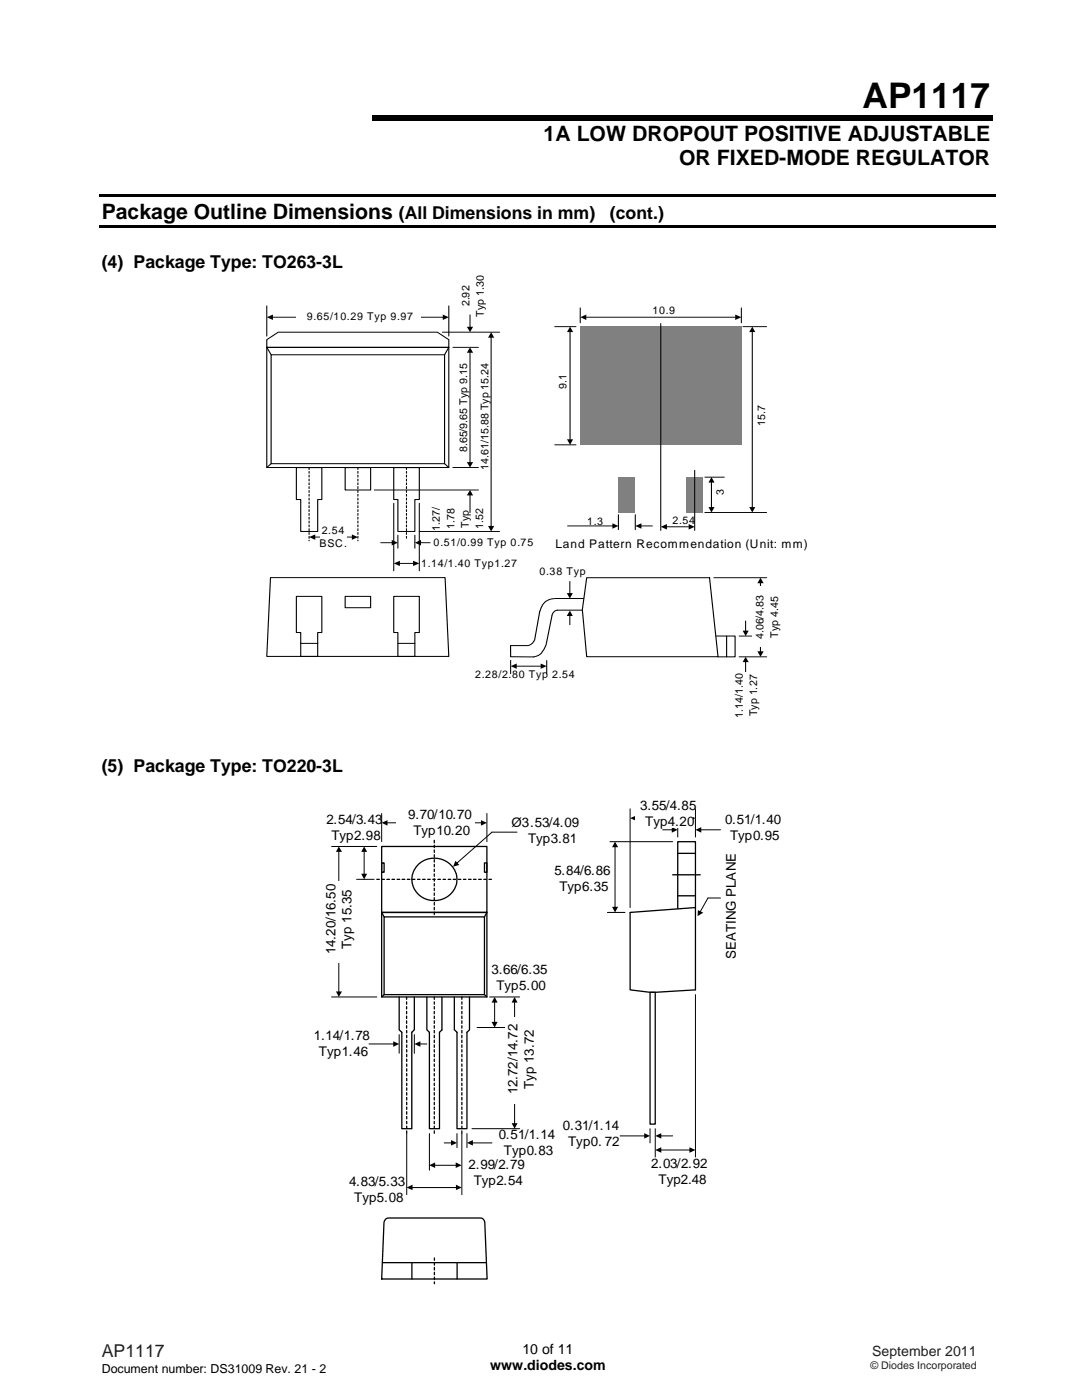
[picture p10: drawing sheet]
<svg xmlns="http://www.w3.org/2000/svg" width="216mm" height="279mm" viewBox="0 0 216 279" stroke-linecap="round" stroke-linejoin="round" font-family="sans-serif">
<path d="M19.8 38.8h178.8v.5h-178.8zM74.3 23.1h123.8v1.1h-123.8zM19.8 44.9h178.8v.5h-178.8z" fill="#000"/>
<path d="M59.1 93.3h5.1v6.4h-.8v6.4h-3.4v-6.4h-.9zM68.9 93.3h5.1v4.5h-5.1z" fill="none" stroke="#000" stroke-width=".21"/>
<path d="M53.2 61v6.1M54.3 63.3h34.2M89.6 61v6.1" fill="none" stroke="#000" stroke-width=".2"/>
<path d="M53.2 63.3l1.3-.5v1.1zM88.3 62.8l1.3 .5-1.3 .6z" fill="#000"/>
<path d="M59.1 61.8h24.9v3h-24.9z" fill="#fff"/>
<path d="M88.3 66.3h11.4M90.4 69.3h5.1M93.8 62.8v2.5M93.8 70.2v22.2M98 67.2v37.9M90.4 93.3h5.1M62.8 107.2h7.5M83.7 106.1h16" fill="none" stroke="#000" stroke-width=".2"/>
<path d="M93.8 69.3l.6 1.1h-1.2zM93.2 65.2h1.2l-.6 1.1zM98 66.3l.6 1.1h-1.2zM93.2 92.2h1.2l-.6 1.1zM61.7 107.2l1.2-.5v1zM70.2 106.7l1.2 .5-1.2 .5zM97.4 105h1.2l-.6 1.1z" fill="#000"/>
<path d="M63.8 104.1h5.4v6.2h-5.4z" fill="#fff"/>
<g fill="none" stroke="#000" stroke-width=".2">
<path d="M74.7 97.8h20.8M93.8 98.7v3.6M76 108.3h2.4M78.6 100.4v13.5M79.4 106.8v2.6M79.6 112.4h3M82.8 106.8v2.6M83.7 100.4v13.5M83.9 108.3h1.9M142.4 115.3h10.6M151.7 116.2v13.9M101.9 131.8v2.6"/>
<path d="M147.5 131.1h5.5M147.5 126.9h3"/>
</g>
<path d="M93.8 97.8l.6 1.1h-1.2zM78.2 107.8l1.2 .5-1.2 .6zM78.6 112.4l1.2-.5v1.1zM82.4 111.9l1.3 .5-1.3 .6zM82.8 108.3l1.2-.5v1.1zM151.7 115.3l.7 1.1h-1.3zM151.1 130h1.3l-.7 1.1z" fill="#000"/>
<g fill="none" stroke="#000" stroke-width=".21">
<path d="M53.2 69.3h36.4v24h-36.4zM53.2 67.8l2.3-1.5h31.8l2.3 1.5v1.5h-36.4zM53.2 69.3l.9 1.5M54.1 70.8h34.6v21.7h-34.6zM89.6 69.3l-.9 1.5M54.1 92.5l-.9 .8M61.7 93.3v.4M61.7 94.1v.3M61.7 94.8v.4M61.7 95.6v.4M61.7 96.4v.3M61.7 97.1v.4"/>
<path d="M61.7 97.9v.4M61.7 98.7v.3M61.7 99.4v.4M71.4 93.3v.4M71.4 94.1v.3M71.4 94.8v.4M71.4 95.6v.4M71.4 96.4v.3M71.4 97.1v.4M71.4 97.9v.4M71.4 98.7v.3M71.4 99.4v.4"/>
<path d="M78.6 93.3h5.1v6.4h-.9v6.4h-3.4v-6.4h-.8zM81.1 93.3v.4M81.1 94.1v.3M81.1 94.8v.4M81.1 95.6v.4M81.1 96.4v.3M81.1 97.1v.4M81.1 97.9v.4M81.1 98.7v.3M81.1 99.4v.4M88.7 92.5l.9 .8M61.7 100.2v.4"/>
<path d="M61.7 100.9v.4M61.7 101.7v.4M61.7 102.5v.3M61.7 103.2v.4M61.7 104v.4M61.7 104.8v.3M61.7 105.5v.4M61.7 106.3v.4M61.7 107v.4M61.7 107.8v.1M71.4 100.2v.4M71.4 100.9v.4"/>
<path d="M71.4 101.7v.4M71.4 102.5v.3M71.4 103.2v.4M71.4 104v.4M71.4 104.8v.3M71.4 105.5v.4M71.4 106.3v.4M71.4 107v.4M71.4 107.8v.1M81.1 100.2v.4M81.1 100.9v.4M81.1 101.7v.4"/>
<path d="M81.1 102.5v.3M81.1 103.2v.4M81.1 104v.4M81.1 104.8v.3M81.1 105.5v.4M81.1 106.3v.4M81.1 107v.4M142.8 126.9h3.9v4.2h-3.4"/>
</g>
<path d="M150.1 117h3.3v12.1h-3.3z" fill="#fff"/>
<path d="M113.7 116v2.5M103 132.9h5M109.1 131.8v2.6M113.7 122.6v2.1M148.8 123.9v2.1M148.8 132v2" fill="none" stroke="#000" stroke-width=".2"/>
<path d="M113.1 118.4h1.2l-.6 1zM101.9 132.9l1.2-.5v1.1zM107.9 132.4l1.2 .5-1.2 .6zM113.7 121.9l.6 1h-1.2zM148.8 131.1l.6 1h-1.2zM148.2 125.9h1.2l-.6 1z" fill="#000"/>
<path d="M54 115.3h34.8l.8 15.7h-36.4zM59.1 119h5.1v7.2h-.8v4.8h-3.4v-4.8h-.9zM68.9 119h5.1v2.3h-5.1zM78.6 119h5.1v7.2h-.9v4.8h-3.4v-4.8h-.8zM110.6 119.5a3 3 0 0 0-2.9 2.6l-1 5.6-.4 .6-.8 .5h-3.6v2.3h4.6a3.2 3.2 0 0 0 2.5-2.6M110.7 119.4h5.7M117.1 115.3h24.5l1.7 15.8h-26.2l-.9-9.4zM60 128.4h3.4M79.4 128.4h3.4M110.1 122.8l-1.1 5.6M116.1 121.8h-4.9l-.4 .1-.4 .3-.3 .6M145 126.9v4.2" fill="none" stroke="#000" stroke-width=".21"/>
<g fill="#808080">
<path d="M115.8 65.2h32.1v23.6h-32.1z"/>
<path d="M123.4 95.2h3.4v7.1h-3.4z"/>
<path d="M136.9 95.2h3.4v7.1h-3.4z"/>
</g>
<g fill="none" stroke="#000" stroke-width=".2">
<path d="M110.7 65.2h4.2M113.7 66.1v21.7M115.8 61.4v3M116.9 63.3h29.9M131.8 64.6v41.3M147.9 61.4v3M148.2 65.2h4.8M150.1 66.1v35.2M110.7 88.8h4.2M138.6 93.9v12M140.6 95.2h3.9M142 96.1v5.2"/>
<path d="M113.3 105h9M123.4 102.7v3M126.8 102.7v3M127.8 105h2.4M132.9 105.1h4.6M140.6 102.3h12.4M125.7 161.4v19.7M126.7 163.3h11M132.2 165.6h2M135.2 164.2v2.8M138.8 161.4v5.6"/>
</g>
<g fill="#000">
<path d="M113.7 65.2l.7 1.1h-1.3zM115.8 63.3l1.2-.5v1.1zM146.7 62.8l1.2 .5-1.2 .6zM150.1 65.2l.6 1.1h-1.2zM113.1 87.7h1.3l-.7 1.1zM142 95.2l.6 1.1h-1.2zM122.2 104.4l1.2 .6-1.2 .5zM126.8 105l1.2-.6v1.1zM131.8 105.1l1.3-.5v1.1zM137.4 104.6l1.2 .5-1.2 .6zM141.4 101.2h1.2l-.6 1.1zM149.5 101.2h1.2l-.6 1.1z"/>
<path d="M125.7 163.3l1.3-.5v1zM134 165.1l1.2 .5-1.2 .6zM137.6 162.8l1.2 .5-1.2 .5z"/>
</g>
<path d="M134.2 174.6h5.5M135.2 170.3h3.6M135.2 178.8h3.6M125.7 182.1l13.1-1v16.4l-8.1 .5h-1l-4-.5zM129.7 198h1v26.3h-1zM138.8 181.1v-13.1h-3.6v13.3" fill="none" stroke="#000" stroke-width=".26"/>
<path d="M126.9 161.4h11.3v3.7h-11.3z" fill="#fff"/>
<g fill="none" stroke="#000" stroke-width=".2">
<path d="M66.2 168.9h9M67.6 169.9v28.1M71.2 175.5h3.5M76.2 162.3v5.7M97.2 162.3v5.7M121.7 168h12.5M122.7 169v12.1M139.8 165.6h4M143.8 179.2h-2.5l-1.6 2.7M66.2 199h9M121.2 182.1h3.5M138.8 198.5v32.4"/>
<path d="M123.7 226.7h5M129.7 225.3v2.8M130.7 225.3v5.6M131.7 226.7h2.5M131.7 229.5h6"/>
</g>
<path d="M67.6 168.9l.6 1.1h-1.2zM122.7 168l.6 1.1h-1.2zM138.8 165.6l1.1-.5v1.1zM67 197.9h1.2l-.6 1.1zM122.1 181h1.2l-.6 1.1zM139.3 181.6l1 .5-1.1 .7zM128.5 226.1l1.2 .6-1.2 .5zM130.7 226.7l1.3-.6v1.1zM130.7 229.5l1.3-.5v1.1zM137.6 229l1.2 .5-1.2 .6z" fill="#000"/>
<g fill="none" stroke="#000" stroke-width=".26">
<path d="M75.2 175.5h.5M76.2 168.9h21v13.2h-21zM76.2 172.2h.4v1.9h-.4zM76.2 175.5h.5M77.2 175.5h.5M78.2 175.5h.5M79.2 175.5h.6M80.2 175.5h.6M81.3 175.5h.5M82.3 175.5h.5M83.3 175.5h.5M83.6 172.4a4.5 4.5 0 0 1 5.1-.7 4.5 4.5 0 0 1 2.4 4.6 4.5 4.5 0 0 1-4.8 3.4 4.5 4.5 0 0 1-4.1-4.2 4.3 4.3 0 0 1 1.4-3.1z"/>
<path d="M84.3 175.5h.5M85.3 175.5h.6M86.4 175.5h.4M86.7 167.7v.5M86.7 168.7v.5M86.7 169.6v.5M86.7 170.6v.5M86.7 171.6v.4M86.7 172.5v.5M86.7 173.5v.4M86.7 174.4v.5M86.7 175.4v.5"/>
<path d="M86.7 176.3v.5M86.7 177.3v.4M86.7 178.2v.5M86.7 179.2v.5M87.4 175.5h.5M88.4 175.5h.5M89.4 175.5h.5M90.4 175.5h.5M91.4 175.5h.6M92.5 175.5h.5M93.5 175.5h.5M94.5 175.5h.5"/>
<path d="M95.5 175.5h.5M96.5 175.5h.5M96.7 172.2h.5v1.9h-.5zM97.6 175.5h.5M76.2 182.1l.4 .9M76.2 182.1h21v16.9h-21zM76.6 183h20.1v15.5h-20.1zM76.6 198.5l-.4 .5M82.7 199v6.5l-.5 .5v19.3h-2v-19.3l-.5-.5v-6.5M85.2 199v6.5l.5 .5v19.3h2v-19.3l.5-.5v-6.5M86.7 180.1v.5M86.7 181.1v.5"/>
<path d="M86.7 182v.5M90.7 199v6.5M93.7 199v6.5l-.5 .5v19.3h-2v-19.3l-.5-.5M96.7 198.5l.5 .5M97.2 182.1l-.5 .9"/>
</g>
<path d="M65.7 175.9h3.9v16.2h-3.9z" fill="#fff"/>
<path d="M72.7 169.9v4.6M77.2 164.2h19" fill="none" stroke="#000" stroke-width=".2"/>
<path d="M72.7 168.9l.6 1.1h-1.2zM72.1 174.4h1.2l-.6 1.1zM76.2 164.2l1.1-.5v1.1zM96 163.7l1.2 .5-1.2 .6z" fill="#000"/>
<path d="M79.1 162.4h15.7v3.7h-15.7z" fill="#fff"/>
<path d="M97.7 199h6M98.7 199.9v4.2M102.7 199.9v24.4M95.2 205.1h6M94.2 225.3h9.5" fill="none" stroke="#000" stroke-width=".2"/>
<path d="M98.7 199l.6 1.1h-1.2zM98.1 203.9h1.2l-.6 1.2zM102.7 199l.6 1.1h-1.2zM102.1 224.2h1.2l-.6 1.1z" fill="#000"/>
<path d="M100.7 203h3.9v17.2h-3.9z" fill="#fff"/>
<g fill="none" stroke="#000" stroke-width=".26">
<path d="M81.1 199v.4M81.1 199.9v.5M86.7 199v.4M86.7 199.9v.5M92.2 199v.4M92.2 199.9v.5M81.1 200.9v.5M81.1 201.8v.5M81.1 202.8v.5M81.1 203.7v.5M81.1 204.7v.5M81.2 205.7v.4"/>
<path d="M81.2 206.6v.5M81.2 207.6v.5M81.2 208.5v.5M81.2 209.5v.5M81.2 210.4v.5M81.2 211.4v.4M81.2 212.3v.5M81.2 213.3v.5M81.2 214.2v.5M81.2 215.2v.5M81.2 216.2v.4M81.2 217.1v.5"/>
<path d="M81.2 218.1v.4M81.2 219v.5M81.2 220v.5M86.7 200.9v.5M86.7 201.8v.5M86.7 202.8v.5M86.7 203.7v.5M86.7 204.7v.5M86.7 205.7v.4M86.7 206.6v.5M86.7 207.6v.5M86.7 208.5v.5"/>
<path d="M86.7 209.5v.5M86.7 210.4v.5M86.7 211.4v.4M86.7 212.3v.5M86.7 213.3v.5M86.7 214.2v.5M86.7 215.2v.5M86.7 216.2v.4M86.7 217.1v.5M86.7 218.1v.4M86.7 219v.5M86.7 220v.5"/>
<path d="M92.2 200.9v.5M92.2 201.8v.5M92.2 202.8v.5M92.2 203.7v.5M92.2 204.7v.5M92.2 205.7v.4M92.2 206.6v.5M92.2 207.6v.5M92.2 208.5v.5M92.2 209.5v.5M92.2 210.4v.5M92.2 211.4v.4"/>
<path d="M92.2 212.3v.5M92.2 213.3v.5M92.2 214.2v.5M92.2 215.2v.5M92.2 216.2v.4M92.2 217.1v.5M92.2 218.1v.4M92.2 219v.5M92.2 220v.5M81.2 220.9v.5M81.2 221.9v.5M81.2 222.8v.5"/>
<path d="M81.2 223.8v.5M81.2 224.7v.5M81.2 225.7v.5M86.7 220.9v.5M86.7 221.9v.5M86.7 222.8v.5M86.7 223.8v.5M86.7 224.7v.5M86.7 225.7v.5M92.2 220.9v.5M92.2 221.9v.5M92.2 222.8v.5"/>
<path d="M92.2 223.8v.5M92.2 224.7v.5M92.2 225.7v.5M76.4 252h20.6M76.9 243.3l.8-.2h18a.91 .91 0 0 1 1 .8l.5 11.3h-21l.4-11.3zM82.2 252v3.2M86.7 251.1v.4M86.7 252v.5M86.7 252.9v.5M86.7 253.9v.5M86.7 254.9v.5M86.7 255.8v.4"/>
<path d="M91.2 252v3.2"/>
</g>
<g fill="none" stroke="#000" stroke-width=".2">
<path d="M103.2 166.1h-5l-7.1 6.2M73.6 208.3h5M79.7 206.5v3.7M82.7 206.5v3.7M83.7 208.3h1.5M81.2 226.2v12.2M82.2 237h9M85.7 226.2v7.3M86.7 232.6h4.4M88.6 228.1h1.5M91.2 226.2v2.8M92.2 226.2v12.2"/>
<path d="M93.2 226.2v2.8M94.2 228.1h4"/>
</g>
<path d="M90.9 171.8l.8 .8-1.3 .4zM78.5 207.8l1.2 .5-1.2 .6zM82.7 208.3l1.2-.5v1.1zM81.1 237l1.2-.6v1.1zM85.6 232.6l1.2-.6v1.1zM90 227.5l1.2 .6-1.2 .5zM90.9 232l1.2 .6-1.2 .5zM91 236.4l1.1 .6-1.1 .5zM93.2 228.1l1.2-.6v1.1z" fill="#000"/>
<text font-size="7" x="172.1" y="21.6">AP1117</text>
<g font-size="4.2">
<text x="108.5" y="28.1">1A LOW DROPOUT POSITIVE ADJUSTABLE</text>
<text x="135.5" y="33">OR FIXED-MODE REGULATOR</text>
<text x="20.3" y="43.6">Package Outline Dimensions</text>
</g>
<g font-size="3.5">
<text x="79.6" y="43.6">(All Dimensions in mm)</text>
<text x="121.7" y="43.6">(cont.)</text>
<text x="20.3" y="53.6">(4) Package Type: TO263-3L</text>
<text x="20.3" y="154">(5) Package Type: TO220-3L</text>
</g>
<text font-size="3.5" fill="#231f20" x="20.3" y="270.9">AP1117</text>
<g font-size="2.8">
<text x="97.8" y="273.5">www.diodes.com</text>
<text x="104.2" y="270.2">10 of 11</text>
</g>
<text font-size="2.8" fill="#231f20" x="174" y="270.6">September 2011</text>
<g font-size="2.7">
<text x="127.7" y="161.6">3.55/4.85</text>
<text x="65.1" y="164.5">2.54/3.43</text>
<text x="66.1" y="167.7">Typ 2.98</text>
<text x="81.4" y="163.5">9.70/10.70</text>
<text x="82.5" y="166.7">Typ 10.20</text>
<text x="102.1" y="165.1">Ø3.53/4.09</text>
<text x="128.8" y="164.8">Typ 4.20</text>
<text x="144.7" y="164.5">0.51/1.40</text>
<text x="145.7" y="167.7">Typ 0.95</text>
<text x="105.4" y="168.3">Typ 3.81</text>
<text x="110.6" y="174.6">5.84/6.86</text>
<text x="111.6" y="177.8">Typ 6.35</text>
<text x="67" y="190.5" transform="rotate(-90 67 190.5)">14.20/16.50</text>
<text x="70.2" y="189.3" transform="rotate(-90 70.2 189.3)">Typ 15.35</text>
<text x="146.8" y="191.4" transform="rotate(-90 146.8 191.4)">SEATING PLANE</text>
<text x="98" y="194.3">3.66/6.35</text>
<text x="99.1" y="197.5">Typ 5.00</text>
<text x="62.6" y="207.6">1.14/1.78</text>
<text x="63.6" y="210.8">Typ 1.46</text>
<text x="103.3" y="218.4" transform="rotate(-90 103.3 218.4)">12.72/14.72</text>
<text x="106.5" y="217.3" transform="rotate(-90 106.5 217.3)">Typ 13.72</text>
<text x="99.5" y="227.4">0.51/1.14</text>
<text x="112.3" y="225.5">0.31/1.14</text>
<text x="93.5" y="233.3">2.99/2.79</text>
<text x="100.6" y="230.6">Typ 0.83</text>
<text x="113.4" y="228.7">Typ 0. 72</text>
<text x="129.9" y="233.1">2.03/2.92</text>
<text x="69.7" y="236.7">4.83/5.33</text>
<text x="70.7" y="239.9">Typ 5.08</text>
<text x="94.5" y="236.5">Typ 2.54</text>
<text x="131.4" y="236.3">Typ2.48</text>
</g>
<text font-size="2.5" x="20.3" y="274">Document number: DS31009 Rev. 21 - 2</text>
<text font-size="2.4" x="110.8" y="109.4">Land Pattern Recommendation (Unit: mm)</text>
<g font-size="2.1">
<text x="61.2" y="63.9">9.65/10.29 Typ 9.97</text>
<text x="93.7" y="61.1" transform="rotate(-90 93.7 61.1)">2.92</text>
<text x="96.6" y="63.2" transform="rotate(-90 96.6 63.2)">Typ 1.30</text>
<text x="130.2" y="62.6">10.9</text>
<text x="113.1" y="77.6" transform="rotate(-90 113.1 77.6)">9.1</text>
<text x="152.7" y="84.9" transform="rotate(-90 152.7 84.9)">15.7</text>
<text x="93.2" y="90.3" transform="rotate(-90 93.2 90.3)">8.65/9.65 Typ 9.15</text>
<text x="97.5" y="93.7" transform="rotate(-90 97.5 93.7)">14.61/15.88 Typ 15.24</text>
<text x="144.4" y="98.8" transform="rotate(-90 144.4 98.8)">3</text>
<text x="64.2" y="106.6">2.54</text>
<text x="87.8" y="105.9" transform="rotate(-90 87.8 105.9)">1.27/</text>
<text x="90.7" y="105.6" transform="rotate(-90 90.7 105.6)">1.78</text>
<text x="93.5" y="105.3" transform="rotate(-90 93.5 105.3)">Typ</text>
<text x="96.4" y="105.6" transform="rotate(-90 96.4 105.6)">1.52</text>
<text x="117.2" y="104.7">1.3</text>
<text x="134.2" y="104.6">2.54</text>
<text x="63.7" y="109.1">BSC.</text>
<text x="84" y="113.1">1.14/1.40 Typ1.27</text>
<text x="86.5" y="109">0.51/0.99 Typ 0.75</text>
<text x="107.7" y="114.7">0.38 Typ</text>
<text x="152.4" y="127.6" transform="rotate(-90 152.4 127.6)">4.06/4.83</text>
<text x="155.3" y="127.3" transform="rotate(-90 155.3 127.3)">Typ 4.45</text>
<text x="94.8" y="135.3">2.28/2.80 Typ 2.54</text>
<text x="148.2" y="143.2" transform="rotate(-90 148.2 143.2)">1.14/1.40</text>
<text x="151.1" y="142.9" transform="rotate(-90 151.1 142.9)">Typ 1.27</text>
</g>
<text font-size="2.1" fill="#231f20" x="173.7" y="273.2">© Diodes Incorporated</text>
</svg>
